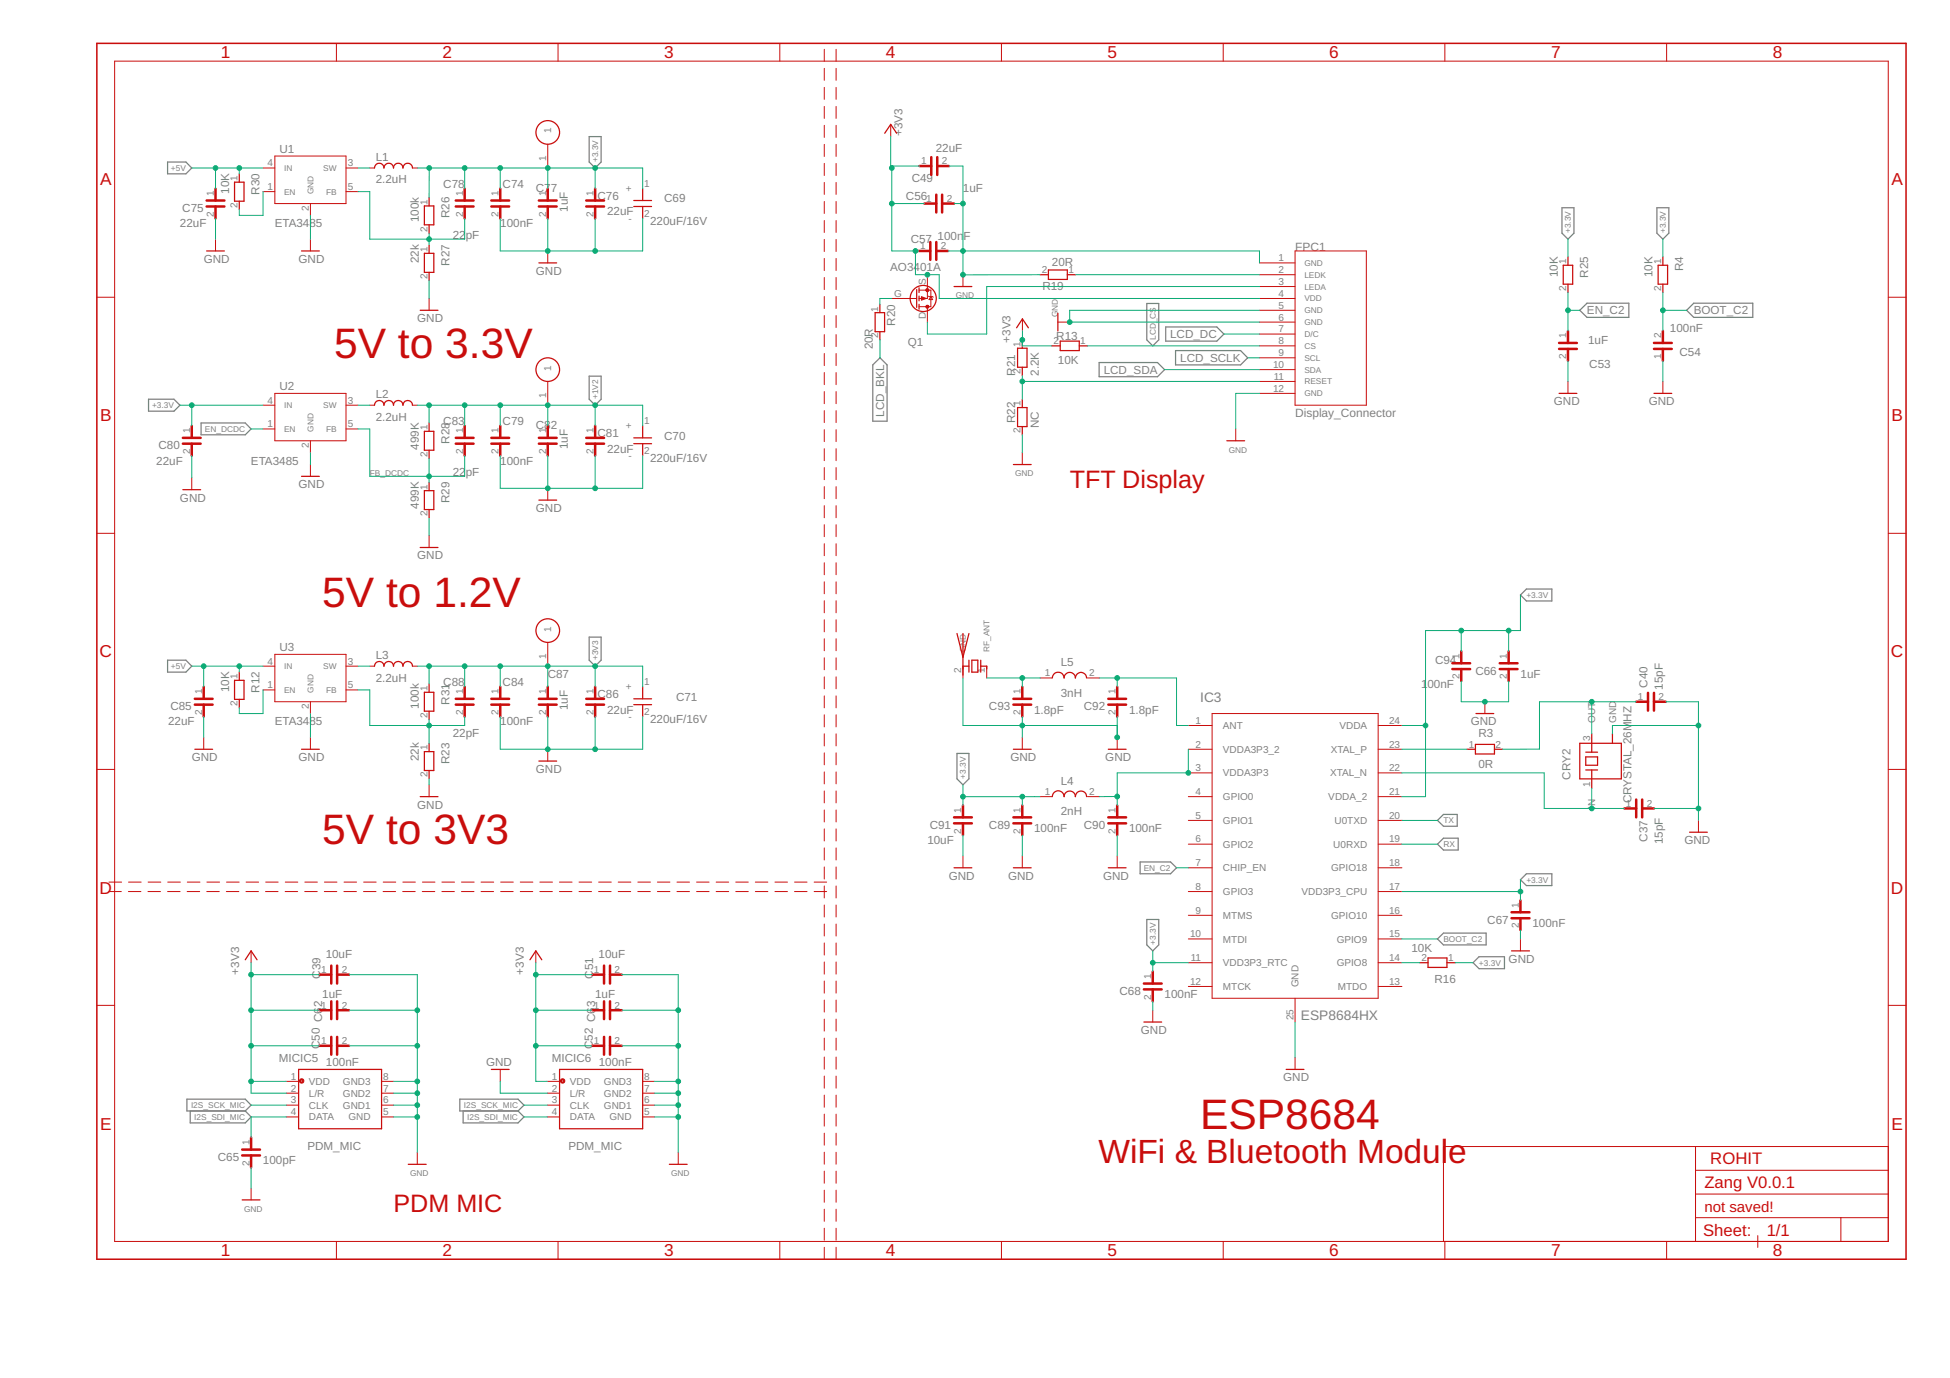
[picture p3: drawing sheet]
<svg xmlns="http://www.w3.org/2000/svg" width="297mm" height="210mm" viewBox="0 0 297 210" stroke-linecap="round" stroke-linejoin="round" font-family="sans-serif">
<g fill="none" stroke="#808080" stroke-width=".19">
<path d="M25.5 24.7h2.8l.9 .9-.9 .9h-2.8zM89.7 20.8h1.9v3.9l-.9 .9-1-.9zM237.9 31.6h1.9v3.9l-1 .9-.9-.9zM252.4 31.6h1.8v3.9l-.9 .9-.9-.9zM89.7 57.3h1.9v3.5l-.9 .9-1-.9zM132.9 55.6l1.1-1.1 1.1 1.1v8.6h-2.2zM167.4 55.2h8.9l1.1 1.1-1.1 1.1h-8.9zM174.7 46.2h1.8v5.6l-.9 .9-.9-.9zM177.6 49.8h7.8l1 1.1-1 1.1h-7.8zM179.1 53.4h9.9l1.1 1.1-1.1 1.1h-9.9zM240.6 47.3l1.1-1.1h6.4v2.1h-6.4zM258 46.2h9v2.1h-9l-1.1-1z"/>
<path d="M22.6 60.8h3.9l.9 .9-.9 .9h-3.9zM30.6 64.4h6.8l.8 .9-.8 .9h-6.8zM89.7 97h1.9v3.6l-.9 .9-1-.9zM232.5 89.7h3.9v1.8h-3.9l-.9-.9zM25.5 100.6h2.8l.9 .9-.9 .9h-2.8zM145.8 114.8h1.8v3.8l-.9 .9-.9-.9zM173.7 131.3h4.6l.9 .9-.9 .9h-4.6zM219 128.6l.9-.9h2.2v1.8h-2.2zM219 125l.9-.9h2.1v1.8h-2.1zM231.6 134l.9-.9h3.9v1.8h-3.9zM174.7 140.1h1.8v3.8l-.9 .9-.9-.9zM219 143l.9-.9h6.5v1.8h-6.5z"/>
<path d="M224.4 146.6l.9-.9h3.9v1.9h-3.9zM28.5 167.4h8.9l.8 .9-.8 .9h-8.9zM29 169.2v1.8h8.4l.8-.9-.8-.9M70 167.4h8.9l.9 .9-.9 .9h-8.9zM70.5 169.2v1.8h8.4l.9-.9-.9-.9"/>
</g>
<g fill="none" stroke="#c90d0c" stroke-width=".15">
<path d="M17.5 9.3h270.1v179.8h-270.1zM51.2 6.6v2.7M85 6.6v2.7M118.8 6.6v2.7M125.6 7.5v1.8M125.6 10.4v1.8M125.6 13.3v1.8M125.6 16.2v1.8M125.6 19.1v1.8M127.4 7.5v1.8M127.4 10.4v1.8M127.4 13.3v1.8"/>
<path d="M127.4 16.2v1.8M127.4 19.1v1.8M135.7 18.9v1.9M152.5 6.6v2.7M186.3 6.6v2.7M220.1 6.6v2.7M253.9 6.6v2.7M32.8 36.4v1.8M40.1 29.2h1.8M40.1 25.6h1.8M41.9 23.8h10.8v7.2h-10.8zM47.3 31v1.8"/>
<path d="M47.3 36.4v1.8M52.7 29.2h1.8M52.7 25.6h1.8M56.3 25.6h.7M62.8 25.6h.8M83.4 22v3.6M83.4 38.2v1.8M125.6 22v1.8M125.6 24.9v1.8M125.6 27.8v1.8M125.6 30.7v1.8M125.6 33.6v1.8"/>
<path d="M125.6 36.5v1.8M125.6 39.4v1.8M127.4 22v1.8M127.4 24.9v1.8M127.4 27.8v1.8M127.4 30.7v1.8M127.4 33.6v1.8M127.4 36.5v1.8M127.4 39.4v1.8M197.3 38.2h10.8v23.5h-10.8zM14.8 45.3h2.7M41.9 59.9h10.8v7.2h-10.8z"/>
<path d="M65.4 45.5v1.8M83.4 58.1v3.6M125.6 42.3v1.8M125.6 45.2v1.8M125.6 48.1v1.8M125.6 51v1.8M125.6 53.8v1.9M125.6 56.7v1.9M125.6 59.6v1.9M127.4 42.3v1.8M127.4 45.2v1.8M127.4 48.1v1.8"/>
<path d="M127.4 51v1.8M127.4 53.8v1.9M127.4 56.7v1.9M127.4 59.6v1.9M135.8 45.5h3.8M140 44.2h1.8v2.5h-1.8M141.3 41.8v3.7h-1.3M141.3 46.7v2.4M141.4 45.1l.8 .2M141.8 45.2l.3 .4h-.6zM146.7 41.8v1.8M155.7 48.6v1.8"/>
<path d="M161.1 49.1h1.8M191.9 49.1h5.4M191.9 45.5h5.4M191.9 40h5.4M191.9 41.8h5.4M191.9 43.6h5.4M191.9 47.3h5.4M191.9 50.9h5.4M191.9 52.7h5.4M191.9 54.5h5.4M191.9 56.3h5.4M191.9 58.1h5.4"/>
<path d="M191.9 59.9h5.4M238.8 58.1v1.8M253.3 58.1v1.8M287.6 45.3h2.7M29.2 72.8v1.8M40.1 61.7h1.8M40.1 65.3h1.8M47.3 67.1v1.8M47.3 70.8v1.8M52.7 61.7h1.8M52.7 65.3h1.8M56.3 61.7h.7"/>
<path d="M62.8 61.7h.8M83.4 74.4v1.8M125.6 62.5v1.9M125.6 65.4v1.9M125.6 68.3v1.9M125.6 71.2v1.9M125.6 74.1v1.9M125.6 77v1.9M125.6 79.9v1.8M127.4 62.5v1.9M127.4 65.4v1.9M127.4 68.3v1.9"/>
<path d="M127.4 71.2v1.9M127.4 74.1v1.9M127.4 77v1.9M127.4 79.9v1.8M155.7 68.9v1.9M188.2 65.3v1.8M14.8 81.2h2.7M41.9 99.7h10.8v7.2h-10.8zM65.4 81.6v1.8M83.4 97.9v3.6M125.6 82.8v1.8M125.6 85.7v1.8"/>
<path d="M125.6 88.6v1.8M125.6 91.5v1.8M125.6 94.4v1.8M125.6 97.3v1.8M127.4 82.8v1.8M127.4 85.7v1.8M127.4 88.6v1.8M127.4 91.5v1.8M127.4 94.4v1.8M127.4 97.3v1.8M287.6 81.2h2.7M14.8 117.2h2.7"/>
<path d="M31 112.3v1.8M40.1 105.1h1.8M40.1 101.5h1.8M47.3 106.9v1.8M47.3 112.3v1.8M52.7 105.1h1.8M52.7 101.5h1.8M56.3 101.5h.7M62.8 101.5h.8M65.4 119.5v1.8M83.4 114.1v1.8M125.6 100.2v1.8"/>
<path d="M125.6 103.1v1.8M125.6 106v1.8M125.6 108.9v1.8M125.6 111.8v1.8M125.6 114.7v1.8M125.6 117.6v1.8M127.4 100.2v1.8M127.4 103.1v1.8M127.4 106v1.8M127.4 108.9v1.8M127.4 111.8v1.8M127.4 114.7v1.8"/>
<path d="M127.4 117.6v1.8M146.7 101.5v1.8M150.3 101.5v1.8M155.7 112.3v1.8M158.4 103.3h1.8M165.7 103.3h1.8M170.2 112.3v1.8M181 110.5h3.6M181 114.1h3.6M181 117.7h3.6M184.6 108.7h25.3v43.4h-25.3zM209.9 110.5h3.7"/>
<path d="M209.9 114.1h3.7M209.9 117.7h3.7M226.2 106.9v1.8M287.6 117.2h2.7M16.6 135.8h1.9M16.6 134.4h1.9M19.6 135.8h1.9M19.6 134.4h1.9M22.5 135.8h1.9M22.6 134.4h1.9M25.5 135.8h1.9M25.5 134.4h2"/>
<path d="M28.5 135.8h1.9M28.5 134.4h2M31.5 135.8h1.9M31.5 134.4h1.9M34.5 135.8h1.9M34.5 134.4h1.9M37.5 135.8h1.9M37.5 134.4h1.9M40.4 135.8h2M40.5 134.4h1.9M43.4 135.8h1.9M43.5 134.4h1.9"/>
<path d="M46.4 135.8h1.9M46.4 134.4h1.9M49.4 135.8h1.9M49.4 134.4h1.9M52.4 135.8h1.9M52.4 134.4h1.9M55.4 135.8h1.9M55.4 134.4h1.9M58.4 135.8h1.9M58.4 134.4h1.9M61.3 135.8h1.9M61.4 134.4h1.9"/>
<path d="M64.3 135.8h1.9M64.3 134.4h2M67.3 135.8h1.9M67.3 134.4h1.9M70.3 135.8h1.9M70.3 134.4h1.9M73.3 135.8h1.9M73.3 134.4h1.9M76.3 135.8h1.9M76.3 134.4h1.9M79.2 135.8h2M79.2 134.4h2"/>
<path d="M82.2 135.8h1.9M82.2 134.4h2M85.2 135.8h1.9M85.2 134.4h1.9M88.2 135.8h1.9M88.2 134.4h1.9M91.2 135.8h1.9M91.2 134.4h1.9M94.2 135.8h1.9M94.2 134.4h1.9M97.2 135.8h1.9M97.2 134.4h1.9"/>
<path d="M100.1 135.8h1.9M100.1 134.4h1.9M103.1 135.8h1.9M103.1 134.4h1.9M106.1 135.8h1.9M106.1 134.4h1.9M109.1 135.8h1.9M109.1 134.4h1.9M112.1 135.8h1.9M112.1 134.4h1.9M115.1 135.8h1.9M115.1 134.4h1.9"/>
<path d="M118 135.8h2M118 134.4h2M121 135.8h1.9M121 134.4h1.9M124 135.8h1.9M124 134.4h1.9M125.6 120.5v1.8M125.6 123.4v1.8M125.6 126.3v1.8M125.6 129.2v1.8M125.6 132.1v1.8M125.6 135v1.8"/>
<path d="M125.6 137.9v1.8M127.4 120.5v1.8M127.4 123.4v1.8M127.4 126.3v1.8M127.4 129.2v1.8M127.4 132.1v1.8M127.4 135v1.8M127.4 137.9v1.8M146.7 130.4v1.8M155.7 130.4v1.8M158.4 121.3h1.8M165.7 121.3h1.8"/>
<path d="M170.2 130.4v1.8M181 135.8h3.6M181 121.3h3.6M181 125h3.6M181 128.6h3.6M181 132.2h3.6M181 139.4h3.6M209.9 135.8h3.7M209.9 121.3h3.7M209.9 125h3.7M209.9 128.6h3.7M209.9 132.2h3.7"/>
<path d="M209.9 139.4h3.7M258.7 125v1.8M14.8 153.1h2.7M38.2 144.8v1.8M81.6 144.8v1.8M125.6 140.8v1.8M125.6 143.6v1.9M125.6 146.5v1.9M125.6 149.4v1.9M125.6 152.3v1.9M125.6 155.2v1.9M125.6 158.1v1.9"/>
<path d="M127.4 140.8v1.8M127.4 143.6v1.9M127.4 146.5v1.9M127.4 149.4v1.9M127.4 152.3v1.9M127.4 155.2v1.9M127.4 158.1v1.9M175.6 153.9v1.8M181 143h3.6M181 146.6h3.6M181 150.3h3.6M197.3 152.1v3.6"/>
<path d="M209.9 143h3.7M209.9 146.6h3.7M209.9 150.3h3.7M231.6 143v1.8M287.6 153.1h2.7M43.6 164.7h1.8M43.6 166.5h1.8M43.6 168.3h1.8M43.6 170.1h1.8M58.1 164.7h1.8M58.1 166.5h1.8M58.1 168.3h1.8"/>
<path d="M58.1 170.1h1.8M63.6 175.6v1.8M76.2 162.9v1.8M83.4 164.7h1.8M83.4 166.5h1.8M83.4 168.3h1.8M83.4 170.1h1.8M97.9 164.7h1.8M97.9 166.5h1.8M97.9 168.3h1.8M97.9 170.1h1.8M103.3 175.6v1.8"/>
<path d="M125.6 161v1.9M125.6 163.9v1.9M125.6 166.8v1.9M125.6 169.7v1.8M125.6 172.6v1.8M125.6 175.5v1.8M125.6 178.4v1.8M127.4 161v1.9M127.4 163.9v1.9M127.4 166.8v1.9M127.4 169.7v1.8M127.4 172.6v1.8"/>
<path d="M127.4 175.5v1.8M127.4 178.4v1.8M197.3 161.1v1.8M258.3 174.6v14.5M258.3 178.3h29.3M287.6 174.6h-67.7v14.5M38.2 181v1.8M51.2 189.1v2.7M85 189.1v2.7M118.8 189.1v2.7M125.6 181.3v1.8M125.6 184.2v1.8"/>
<path d="M125.6 187.1v1.8M125.6 190v1.8M127.4 181.3v1.8M127.4 184.2v1.8M127.4 187.1v1.8M127.4 190v1.8M152.5 189.1v2.7M186.3 189.1v2.7M220.1 189.1v2.7M253.9 189.1v2.7M258.3 185.5h29.3M258.3 181.9h29.3"/>
<path d="M267.8 188.2v1.8M280.4 185.5v3.6"/>
</g>
<g fill="none" stroke="#c90d0c" stroke-width=".19">
<path d="M31.5 38.2h2.7M35.7 27.7h1.5v2.9h-1.5zM36.4 26.5v1.2M36.4 30.6v1.3M45.9 38.2h2.7M57 25.6a.72 .72 0 0 1 .8-.7 .72 .72 0 0 1 .7 .7 .73 .73 0 0 1 .7-.7 .73 .73 0 0 1 .7 .7 .72 .72 0 0 1 .8-.7 .72 .72 0 0 1 .7 .7 .72 .72 0 0 1 .7-.7 .72 .72 0 0 1 .7 .7M64.6 31.4h1.5v2.8h-1.5zM64.6 38.6h1.5v2.9h-1.5zM65.4 30.1v1.3M65.4 34.2v1.3M65.4 37.3v1.3M96.5 30.5h2.8"/>
<path d="M96.5 31.5h2.8M97.9 28.7v1.8M97.9 31.5v1.8M134.8 20.3l.9-1.4 .9 1.4M238.8 39.1v1.3M253.3 39.1v1.3M64 47.3h2.7M65.4 41.5v1.3M82.1 40h2.7M133.3 47.6h1.4v2.9h-1.4zM134 46.4v1.2M134 50.5v1.3"/>
<path d="M139.6 44.1v2.7M140 43.8v.8M140 45.1v.7M140 46.4v.7M145.3 43.6h2.7M154.9 49.9l.8-1.3 1 1.3M155 53h1.4v2.9h-1.4zM155.7 51.8v1.2M155.7 55.9v1.3M158.4 41.8h1.3M159.7 41.1h2.9v1.5h-2.9zM160.2 52.7h1.3"/>
<path d="M161.1 47.7v2.7M161.5 52h2.9v1.4h-2.9zM162.6 41.8h1.3M164.4 52.7h1.3M237.5 59.9h2.7M238.1 40.4h1.5v2.9h-1.5zM238.8 43.3v1.3M251.9 59.9h2.8M252.6 40.4h1.4v2.9h-1.4zM253.3 43.3v1.3M27.9 74.6h2.7M45.9 72.6h2.7"/>
<path d="M57 61.7a.72 .72 0 0 1 .8-.7 .72 .72 0 0 1 .7 .7 .73 .73 0 0 1 .7-.7 .73 .73 0 0 1 .7 .7 .72 .72 0 0 1 .8-.7 .72 .72 0 0 1 .7 .7 .72 .72 0 0 1 .7-.7 .72 .72 0 0 1 .7 .7M64.6 65.7h1.5v2.9h-1.5zM64.6 74.7h1.5v2.9h-1.5zM65.4 64.4v1.3M65.4 68.6v1.2M65.4 73.5v1.2M65.4 77.6v1.3M82.1 76.2h2.7M96.5 66.7h2.8M96.5 67.6h2.8M97.9 64.9v1.8M97.9 67.6v1.8"/>
<path d="M154.4 70.8h2.7M155 62.1h1.4v2.9h-1.4zM155.7 60.8v1.3M155.7 65v1.2M186.9 67.1h2.7M64 83.4h2.7M145.8 96.5l.9 3.6 .9-3.6M146.7 96.5v6.3M29.7 114.1h2.7M35.7 103.6h1.5v2.9h-1.5zM36.4 102.4v1.2M36.4 106.5v1.3"/>
<path d="M45.9 114.1h2.7M57 101.5a.72 .72 0 0 1 .8-.7 .72 .72 0 0 1 .7 .7 .73 .73 0 0 1 .7-.7 .73 .73 0 0 1 .7 .7 .72 .72 0 0 1 .8-.7 .72 .72 0 0 1 .7 .7 .72 .72 0 0 1 .7-.7 .72 .72 0 0 1 .7 .7M64.6 105.5h1.5v2.8h-1.5zM64.6 114.5h1.5v2.9h-1.5zM65.4 104.2v1.3M65.4 108.3v1.3M65.4 113.2v1.3M65.4 117.4v1.2M82.1 115.9h2.7M96.5 106.4h2.8M96.5 107.3h2.8M97.9 104.6v1.8"/>
<path d="M97.9 107.3v1.9M146.7 101.5h.9M147.6 100.6v1.8M148 100.6h.9v1.8h-.9zM149.4 101.5h.9v.4M149.4 100.6v1.8M154.4 114.1h2.7M160.3 103.3a.9 .9 0 0 1 .9-.9 .9 .9 0 0 1 .9 .9 .86 .86 0 0 1 .9-.9 .86 .86 0 0 1 .8 .9 .86 .86 0 0 1 .9-.9 .86 .86 0 0 1 .8 .9M168.8 114.1h2.7M223.5 114.1h1.2M224.7 113.4h2.9v1.5h-2.9zM224.8 108.7h2.7"/>
<path d="M227.6 114.1h1.3M240.6 113.2h6.4v5.4h-6.4zM241.6 117.3h1.8M241.6 114.6h1.8M241.6 115.3h1.8v1.3h-1.8zM242.5 111.8v2.8M242.5 117.3v2.8M245.6 111.8v1.4M64 121.3h2.7M145.3 132.2h2.7M154.4 132.2h2.7M160.3 121.3a.9 .9 0 0 1 .9-.9 .9 .9 0 0 1 .9 .9 .86 .86 0 0 1 .9-.8 .86 .86 0 0 1 .8 .8 .86 .86 0 0 1 .9-.8 .86 .86 0 0 1 .8 .8"/>
<path d="M168.8 132.2h2.7M257.4 126.8h2.7M37.4 146.2l.8-1.4 1 1.4M80.7 146.2l.9-1.4 .9 1.4M174.2 155.7h2.8M216.3 146.6h1.2M217.5 145.9h2.9v1.5h-2.9zM220.4 146.6h1.3M230.3 144.8h2.7M45.5 162.9h12.6v9h-12.6zM62.2 177.4h2.7M74.8 162.9h2.8"/>
<path d="M85.2 162.9h12.7v9h-12.7zM102 177.4h2.7M195.9 162.9h2.7M36.9 182.8h2.7"/>
<circle cx="83.4" cy="20.2" r="1.8"/>
<circle cx="83.4" cy="56.3" r="1.8"/>
<circle cx="140.6" cy="45.5" r="1.99"/>
<circle cx="83.4" cy="96.1" r="1.8"/>
</g>
<g fill="#c90d0c" stroke="#c90d0c" stroke-width=".15">
<path d="M140.4 45.2l.7 .3-.7 .2z"/>
<path d="M141.1 46.6l.1-.1 .3 .1v.3h-.3l-.2-.2 .2-.1 .2 .1-.2 .1-.2-.1z" fill-rule="evenodd"/>
<path d="M141.1 44h.1h.3v.3l-.3 .1-.2-.2 .2-.1h.2v.2h-.2l-.2-.1z" fill-rule="evenodd"/>
<path d="M85.4 164.5a.34 .34 0 0 1 .6-.1 .34 .34 0 0 1-.2 .6 .34 .34 0 0 1-.4-.3h.1a.18 .18 0 0 1 .3-.2 .17 .17 0 0 1 0 .3 .17 .17 0 0 1-.2-.1h-.2z" fill-rule="evenodd"/>
<path d="M45.8 164.4a.34 .34 0 0 1 .5 .1 .34 .34 0 0 1-.3 .5 .34 .34 0 0 1-.4-.3h.2a.16 .16 0 0 1 .2-.2 .16 .16 0 0 1 .1 .2 .16 .16 0 0 1-.2 .1l-.1-.1h-.2z" fill-rule="evenodd"/>
</g>
<g fill="none" stroke="#c90d0c" stroke-width=".38">
<path d="M31.5 30.5h2.7M31.5 31.5h2.7M32.8 28.7v1.8M32.8 31.5v1.8M69.4 30.5h2.7M69.4 31.5h2.7M70.8 28.7v1.8M70.8 31.5v1.8M74.8 30.5h2.8M74.8 31.5h2.8M76.2 28.7v1.8M76.2 31.5v1.8"/>
<path d="M82.1 30.5h2.7M82.1 31.5h2.7M83.4 28.7v1.8M83.4 31.5v1.8M89.3 30.5h2.7M89.3 31.5h2.7M90.7 28.7v1.8M90.7 31.5v1.8M139.9 38.2h1.8M140.1 25.3h1.8M140.8 31h1.8M141.7 36.9v2.7"/>
<path d="M141.9 23.9v2.7M142.6 38.2h1.8M142.6 29.7v2.7M142.6 36.9v2.7M142.8 25.3h1.8M142.8 23.9v2.7M143.5 31h1.8M143.5 29.7v2.7M237.5 53.1h2.7M237.5 52.2h2.7M238.8 50.4v1.8M238.8 53.1v1.8"/>
<path d="M251.9 53.1h2.8M251.9 52.2h2.8M253.3 50.4v1.8M253.3 53.1v1.8M27.9 66.7h2.7M27.9 67.6h2.7M29.2 64.9v1.8M29.2 67.6v1.8M69.4 66.7h2.7M69.4 67.6h2.7M70.8 64.9v1.8M70.8 67.6v1.8"/>
<path d="M74.8 66.7h2.8M74.8 67.6h2.8M76.2 64.9v1.8M76.2 67.6v1.8M82.1 66.7h2.7M82.1 67.6h2.7M83.4 64.9v1.8M83.4 67.6v1.8M89.3 66.7h2.7M89.3 67.6h2.7M90.7 64.9v1.8M90.7 67.6v1.8"/>
<path d="M222.6 99.2v1.8M229.8 99.2v1.8M29.7 106.4h2.7M29.7 107.3h2.7M31 104.6v1.8M31 107.3v1.9M69.4 106.4h2.7M69.4 107.3h2.7M70.8 104.6v1.8M70.8 107.3v1.9M74.8 106.4h2.8M74.8 107.3h2.8"/>
<path d="M76.2 104.6v1.8M76.2 107.3v1.9M82.1 106.4h2.7M82.1 107.3h2.7M83.4 104.6v1.8M83.4 107.3v1.9M89.3 106.4h2.7M89.3 107.3h2.7M90.7 104.6v1.8M90.7 107.3v1.9M154.4 106.4h2.7M154.4 107.3h2.7"/>
<path d="M155.7 104.6v1.8M155.7 107.3v1.9M168.8 106.4h2.7M168.8 107.3h2.7M170.2 104.6v1.8M170.2 107.3v1.9M221.2 101h2.7M221.2 101.9h2.7M222.6 101.9v1.8M228.5 101h2.7M228.5 101.9h2.7M229.8 101.9v1.8"/>
<path d="M249.2 106.9h1.8M251 105.5v2.7M251.9 106.9h1.8M251.9 105.5v2.7M145.3 124.5h2.7M145.3 125.4h2.7M146.7 122.7v1.8M146.7 125.4v1.8M154.4 124.5h2.7M154.4 125.4h2.7M155.7 122.7v1.8M155.7 125.4v1.8"/>
<path d="M168.8 124.5h2.7M168.8 125.4h2.7M170.2 122.7v1.8M170.2 125.4v1.8M230.3 139h2.7M230.3 139.9h2.7M231.6 137.2v1.8M231.6 139.9v1.8M247.4 123.1h1.8M249.2 121.8v2.7M250.1 123.1h1.8M250.1 121.8v2.7"/>
<path d="M48.6 148.5h1.9M48.6 159.3h1.9M48.6 153.9h1.9M50.5 147.1v2.7M50.5 152.5v2.7M50.5 157.9v2.8M51.4 148.5h1.8M51.4 159.3h1.8M51.4 153.9h1.8M51.4 147.1v2.7M51.4 152.5v2.7M51.4 157.9v2.8"/>
<path d="M90.2 148.5h1.8M90.2 159.3h1.8M90.2 153.9h1.8M92 147.1v2.7M92 152.5v2.7M92 157.9v2.8M92.9 148.5h1.8M92.9 147.1v2.7M92.9 152.5v2.7M92.9 157.9v2.8M92.9 159.3h1.8M92.9 153.9h1.8"/>
<path d="M174.2 149.8h2.8M174.2 150.7h2.8M175.6 148v1.8M175.6 150.7v1.8M36.9 175.1h2.7M36.9 176h2.7M38.2 173.3v1.8M38.2 176v1.8"/>
</g>
<path d="M14.8 6.6h275.5v185.2h-275.5z" fill="none" stroke="#c90d0c" stroke-width=".23"/>
<g fill="none" stroke="#0dab76" stroke-width=".15">
<path d="M29.2 25.6h10.9M32.8 25.6v3.1M32.8 33.3v3.1M36.4 25.6v.9M40.1 29.2v3.6h-3.7v-.9M47.3 32.8v3.6M54.5 25.6h1.8M54.5 29.2h1.8v7.2h14.5v-3.1M63.6 25.6h34.3v3.1M65.4 36.4v.9M65.4 35.5v.9M65.4 25.6v4.5"/>
<path d="M70.8 25.6v3.1M76.2 33.3v4.9h21.7v-4.9M76.2 25.6v3.1M83.4 25.6v3.1M83.4 33.3v4.9M90.7 25.6v3.1M90.7 33.3v4.9M135.7 20.8v4.8h.1M135.8 31h5M139.4 38.2v3.6h3.7v3.7h48.8M140.1 25.3h-4.3v12.9h4.1M144.4 38.2h47.5v1.8"/>
<path d="M144.6 25.3h2.1v16.6l11.7-.1M145.3 31h1.4M238.8 36.4v2.7M253.3 36.4v2.7M65.4 42.8v2.7M134 51.8v2.7M135.8 45.5h-1.8v.9M155.7 57.2v3.6M155.7 50.4v2.3h4.5M163.9 41.8h28M165.7 52.7h26.2M177.4 56.3h14.5"/>
<path d="M186.4 50.9h5.5M190.1 54.5h1.8M191.9 47.3h-29v1.8h29M191.9 59.9h-3.7v5.4M191.9 43.6h-41.6v7.3h-9v-1.8M191.9 58.1h-36.2M238.8 47.3h1.8M238.8 44.6v5.8M238.8 54.9v3.2M253.3 47.3h3.6M253.3 44.6v5.8M253.3 54.9v3.2"/>
<path d="M27.4 61.7h12.7M29.2 61.7v3.2M29.2 69.4v3.4M38.2 65.3h1.9M47.3 68.9v1.9M54.5 65.3h1.8v7.3h14.5v-3.2M54.5 61.7h1.8M63.6 61.7h34.3v3.2M65.4 61.7v2.7M65.4 69.8v3.7M65.4 78.9v2.7M70.8 61.7v3.2"/>
<path d="M76.2 69.4v5h21.7v-5M76.2 61.7v3.2M83.4 61.7v3.2M83.4 69.4v5M90.7 61.7v3.2M90.7 69.4v5M155.7 66.2v2.7M222.6 96.1v3.1M229.8 96.1v3.1M231.6 90.6v5.5h-14.5v25.2h-3.5M29.2 101.5h10.9M31 101.5v3.1"/>
<path d="M31 109.2v3.1M36.4 101.5v.9M40.1 105.1v3.6h-3.7v-.9M47.3 108.7v3.6M54.5 105.1h1.8v5.4h14.5v-1.3M54.5 101.5h1.8M63.6 101.5h34.3v3.1M65.4 101.5v2.7M65.4 109.6v3.6M65.4 118.6v.9M70.8 101.5v3.1M76.2 101.5v3.1"/>
<path d="M76.2 109.2v4.9h21.7v-4.9M83.4 101.5v3.1M83.4 109.2v4.9M90.7 101.5v3.1M90.7 109.2v4.9M146.7 103.3v7.2h23.5M146.7 119.5v3.2M150.3 103.3h8.1M155.7 103.3v1.3M155.7 109.2v3.1M167.5 103.3h11.7v7.2h1.8M170.2 103.3v1.3"/>
<path d="M170.2 109.2v3.1M181 114.1v3.6h-10.8v5M213.6 114.1h9.9M213.6 110.5h3.5M213.6 117.7h21.6v5.4h12.2M222.6 103.7v3.2h7.2v-3.2M242.5 106.9v4.9M249.2 106.9h-14.7v7.2h-5.6M253.7 106.9h5v18.1M258.7 110.5h-13.1v1.3M146.7 127.2v3.2M146.7 121.3h11.7"/>
<path d="M155.7 121.3v1.4M155.7 127.2v3.2M170.2 127.2v3.2M170.2 121.3h-2.7M179.2 132.2h1.8M213.6 135.8h18M213.6 128.6h5.4M213.6 125h5.4M231.6 134v3.2M242.5 120.1v3M251.9 123.1h6.8M38.2 146.6v19.9h5.4"/>
<path d="M38.2 159.3h10.4M38.2 153.9h10.4M38.2 148.5h10.4M53.2 159.3h10.4M53.2 153.9h10.4M53.2 148.5h10.4v27.1M81.6 146.6v18.1h1.8M81.6 159.3h8.6M81.6 153.9h8.6M81.6 148.5h8.6M94.7 148.5h8.6v27.1M94.7 159.3h8.6"/>
<path d="M94.7 153.9h8.6M175.6 144.8v3.2M175.6 152.5v1.4M175.6 146.6h5.4M197.3 155.7v5.4M213.6 146.6h2.7M213.6 143h5.4M221.7 146.6h2.7M231.6 141.7v1.3M38.2 177.8v3.2M38.2 168.3h5.4M38.2 164.7h5.4"/>
<path d="M43.6 170.1h-5.4v3.2M59.9 170.1h3.7M59.9 168.3h3.7M59.9 166.5h3.7M59.9 164.7h3.7M76.2 164.7v1.8h7.2M79.8 170.1h3.6M79.8 168.3h3.6M99.7 170.1h3.6M99.7 168.3h3.6M99.7 166.5h3.6M99.7 164.7h3.6"/>
</g>
<g fill="#0dab76" stroke="#0dab76" stroke-width=".15">
<circle cx="146.7" cy="38.2" r=".36"/>
<circle cx="146.7" cy="41.8" r=".36"/>
<circle cx="146.7" cy="31" r=".36"/>
<circle cx="162.9" cy="49.1" r=".36"/>
<circle cx="83.4" cy="74.4" r=".36"/>
<circle cx="90.7" cy="74.4" r=".36"/>
<circle cx="83.4" cy="114.1" r=".36"/>
<circle cx="90.7" cy="114.1" r=".36"/>
<circle cx="83.4" cy="38.2" r=".36"/>
<circle cx="90.7" cy="38.2" r=".36"/>
<circle cx="170.2" cy="112.3" r=".36"/>
<circle cx="155.7" cy="110.5" r=".36"/>
<circle cx="258.7" cy="110.5" r=".36"/>
<circle cx="258.7" cy="123.1" r=".36"/>
<circle cx="226.2" cy="106.9" r=".36"/>
<circle cx="103.3" cy="170.1" r=".36"/>
<circle cx="103.3" cy="168.3" r=".36"/>
<circle cx="103.3" cy="166.5" r=".36"/>
<circle cx="103.3" cy="164.7" r=".36"/>
<circle cx="103.3" cy="159.3" r=".36"/>
<circle cx="103.3" cy="153.9" r=".36"/>
<circle cx="63.6" cy="170.1" r=".36"/>
<circle cx="63.6" cy="168.3" r=".36"/>
<circle cx="63.6" cy="166.5" r=".36"/>
<circle cx="63.6" cy="164.7" r=".36"/>
<circle cx="63.6" cy="159.3" r=".36"/>
<circle cx="63.6" cy="153.9" r=".36"/>
<circle cx="139.4" cy="38.2" r=".36"/>
<circle cx="135.8" cy="31" r=".36"/>
<circle cx="135.8" cy="25.6" r=".36"/>
<circle cx="141.3" cy="41.8" r=".36"/>
<circle cx="83.4" cy="101.5" r=".36"/>
<circle cx="76.2" cy="101.5" r=".36"/>
<circle cx="65.4" cy="101.5" r=".36"/>
<circle cx="70.8" cy="101.5" r=".36"/>
<circle cx="90.7" cy="101.5" r=".36"/>
<circle cx="155.7" cy="51.8" r=".36"/>
<circle cx="81.6" cy="153.9" r=".36"/>
<circle cx="81.6" cy="148.5" r=".36"/>
<circle cx="81.6" cy="159.3" r=".36"/>
<circle cx="38.2" cy="164.7" r=".36"/>
<circle cx="38.2" cy="159.3" r=".36"/>
<circle cx="38.2" cy="153.9" r=".36"/>
<circle cx="38.2" cy="148.5" r=".36"/>
<circle cx="155.7" cy="103.3" r=".36"/>
<circle cx="83.4" cy="61.7" r=".36"/>
<circle cx="90.7" cy="61.7" r=".36"/>
<circle cx="76.2" cy="61.7" r=".36"/>
<circle cx="65.4" cy="61.7" r=".36"/>
<circle cx="70.8" cy="61.7" r=".36"/>
<circle cx="155.7" cy="58.1" r=".36"/>
<circle cx="32.8" cy="25.6" r=".36"/>
<circle cx="36.4" cy="25.6" r=".36"/>
<circle cx="31" cy="101.5" r=".36"/>
<circle cx="36.4" cy="101.5" r=".36"/>
<circle cx="83.4" cy="25.6" r=".36"/>
<circle cx="76.2" cy="25.6" r=".36"/>
<circle cx="65.4" cy="25.6" r=".36"/>
<circle cx="70.8" cy="25.6" r=".36"/>
<circle cx="90.7" cy="25.6" r=".36"/>
<circle cx="29.2" cy="61.7" r=".36"/>
<circle cx="146.7" cy="121.3" r=".36"/>
<circle cx="155.7" cy="121.3" r=".36"/>
<circle cx="175.6" cy="146.6" r=".36"/>
<circle cx="231.6" cy="135.8" r=".36"/>
<circle cx="222.6" cy="96.1" r=".36"/>
<circle cx="229.8" cy="96.1" r=".36"/>
<circle cx="217.1" cy="110.5" r=".36"/>
<circle cx="65.4" cy="36.4" r=".36"/>
<circle cx="65.4" cy="72.6" r=".36"/>
<circle cx="65.4" cy="110.5" r=".36"/>
<circle cx="170.2" cy="103.3" r=".36"/>
<circle cx="181" cy="117.7" r=".36"/>
<circle cx="170.2" cy="121.3" r=".36"/>
<circle cx="242.5" cy="123.1" r=".36"/>
<circle cx="242.5" cy="106.9" r=".36"/>
<circle cx="253.3" cy="47.3" r=".36"/>
<circle cx="238.8" cy="47.3" r=".36"/>
</g>
<g font-size="6.5" fill="#c90d0c">
<text x="50.9" y="54.5">5V to 3.3V</text>
<text x="49.1" y="92.4">5V to 1.2V</text>
<text x="49.1" y="128.6">5V to 3V3</text>
<text x="182.8" y="171.9">ESP8684</text>
</g>
<g font-size="5.1" fill="#c90d0c">
<text x="167.3" y="177.1">WiFi &amp; Bluetooth Modul</text>
<text x="220.6" y="177.1">e</text>
</g>
<g font-size="3.8" fill="#c90d0c">
<text x="162.9" y="74.4">TFT Display</text>
<text x="59.9" y="184.6">PDM MIC</text>
</g>
<g font-size="2.6" fill="#c90d0c">
<text x="33.6" y="8.9">1</text>
<text x="67.4" y="8.9">2</text>
<text x="101.2" y="8.9">3</text>
<text x="134.9" y="8.9">4</text>
<text x="168.7" y="8.9">5</text>
<text x="202.5" y="8.9">6</text>
<text x="236.3" y="8.9">7</text>
<text x="270" y="8.9">8</text>
<text x="15.2" y="28.2">A</text>
<text x="288.1" y="28.2">A</text>
<text x="15.2" y="64.2">B</text>
<text x="288.1" y="64.2">B</text>
<text x="15.2" y="100.1">C</text>
<text x="288" y="100.1">C</text>
<text x="15.2" y="136.1">D</text>
<text x="288" y="136.1">D</text>
<text x="15.2" y="172.1">E</text>
<text x="288.1" y="172.1">E</text>
<text x="33.6" y="191.4">1</text>
<text x="67.4" y="191.4">2</text>
<text x="101.2" y="191.4">3</text>
<text x="134.9" y="191.4">4</text>
<text x="168.7" y="191.4">5</text>
<text x="202.5" y="191.4">6</text>
<text x="236.3" y="191.4">7</text>
<text x="270" y="191.4">8</text>
</g>
<g font-size="2.5" fill="#c90d0c">
<text x="260.5" y="177.4">ROHIT</text>
<text x="259.6" y="181">Zang V0.0.1</text>
<text x="259.4" y="188.3">Sheet:</text>
<text x="269.1" y="188.2">1/1</text>
</g>
<text font-size="2.3" fill="#c90d0c" x="259.6" y="184.6">not saved!</text>
<g font-size="2.1" fill="#808080">
<text x="182.8" y="106.9">IC3</text>
<text x="198.2" y="155.4">ESP8684HX</text>
</g>
<g font-size="1.8" fill="#808080">
<text x="42.6" y="23.2">U1</text>
<text x="137.5" y="20.8" transform="rotate(-90 137.5 20.8)">+3V3</text>
<text x="142.6" y="23.1">22uF</text>
<text x="34.9" y="29.5" transform="rotate(-90 34.9 29.5)">10K</text>
<text x="39.5" y="29.7" transform="rotate(-90 39.5 29.7)">R30</text>
<text x="57.2" y="27.9">2.2uH</text>
<text x="57.2" y="24.5">L1</text>
<text x="67.5" y="28.7">C78</text>
<text x="76.6" y="28.7">C74</text>
<text x="81.6" y="29.2">C77</text>
<text x="138.9" y="27.7">C49</text>
<text x="146.7" y="29.2">1uF</text>
<text x="27.4" y="34.6">22uF</text>
<text x="27.8" y="32.3">C75</text>
<text x="41.8" y="34.6">ETA3485</text>
<text x="63.8" y="33.9" transform="rotate(-90 63.8 33.9)">100k</text>
<text x="68.5" y="33.3" transform="rotate(-90 68.5 33.3)">R26</text>
<text x="76.2" y="34.6">100nF</text>
<text x="86.5" y="32.3" transform="rotate(-90 86.5 32.3)">1uF</text>
<text x="91" y="30.5">C76</text>
<text x="92.5" y="32.8">22uF</text>
<text x="99" y="34.2">220uF/16V</text>
<text x="101.2" y="30.8">C69</text>
<text x="138" y="30.5">C56</text>
<text x="31" y="40">GND</text>
<text x="45.5" y="40">GND</text>
<text x="63.8" y="40.1" transform="rotate(-90 63.8 40.1)">22k</text>
<text x="68.5" y="40.5" transform="rotate(-90 68.5 40.5)">R27</text>
<text x="69" y="36.4">22</text>
<text x="71" y="36.4">pF</text>
<text x="81.6" y="41.8">GND</text>
<text x="135.6" y="41.3">AO3401A</text>
<text x="138.7" y="37.1">C57</text>
<text x="142.8" y="36.6">100n</text>
<text x="146.8" y="36.6">F</text>
<text x="160.2" y="40.6">20R</text>
<text x="197.3" y="38.2">FPC1</text>
<text x="256.4" y="41.3" transform="rotate(-90 256.4 41.3)">R4</text>
<text x="158.8" y="44.2">R19</text>
<text x="237.3" y="42.2" transform="rotate(-90 237.3 42.2)">10K</text>
<text x="241.7" y="47.9">EN_C2</text>
<text x="241.9" y="42.3" transform="rotate(-90 241.9 42.3)">R25</text>
<text x="251.7" y="42.2" transform="rotate(-90 251.7 42.2)">10K</text>
<text x="258" y="47.9">BOOT_C2</text>
<text x="63.6" y="49.1">GND</text>
<text x="133" y="53.2" transform="rotate(-90 133 53.2)">20R</text>
<text x="136.4" y="49.6" transform="rotate(-90 136.4 49.6)">R20</text>
<text x="138.3" y="52.7">Q1</text>
<text x="153.9" y="52.2" transform="rotate(-90 153.9 52.2)">+3V3</text>
<text x="160.9" y="51.7">R13</text>
<text x="178.2" y="51.5">LCD_DC</text>
<text x="241.9" y="52.4">1uF</text>
<text x="254.4" y="50.6">100nF</text>
<text x="42.6" y="59.4">U2</text>
<text x="154.7" y="57.2" transform="rotate(-90 154.7 57.2)">R21</text>
<text x="158.3" y="57.3" transform="rotate(-90 158.3 57.3)">2.2K</text>
<text x="161.1" y="55.4">10K</text>
<text x="168.1" y="56.9">LCD_SDA</text>
<text x="179.8" y="55.1">LCD_SCLK</text>
<text x="242.1" y="56">C53</text>
<text x="255.8" y="54.2">C54</text>
<text x="57.2" y="64.1">2.2uH</text>
<text x="57.2" y="60.7">L2</text>
<text x="67.5" y="64.8">C83</text>
<text x="76.6" y="64.8">C79</text>
<text x="81.6" y="65.3">C82</text>
<text x="134.7" y="63.5" transform="rotate(-90 134.7 63.5)">LCD_BKL</text>
<text x="154.7" y="64.4" transform="rotate(-90 154.7 64.4)">R22</text>
<text x="158.3" y="65.2" transform="rotate(-90 158.3 65.2)">NC</text>
<text x="197.3" y="63.5">Display_Connector</text>
<text x="236.7" y="61.7">GND</text>
<text x="251.2" y="61.7">GND</text>
<text x="23.8" y="70.8">22uF</text>
<text x="24.2" y="68.4">C80</text>
<text x="38.2" y="70.8">ETA3485</text>
<text x="63.8" y="68.5" transform="rotate(-90 63.8 68.5)">499K</text>
<text x="68.5" y="67.6" transform="rotate(-90 68.5 67.6)">R28</text>
<text x="76.2" y="70.8">100nF</text>
<text x="86.5" y="68.4" transform="rotate(-90 86.5 68.4)">1uF</text>
<text x="91" y="66.6">C81</text>
<text x="92.5" y="68.9">22uF</text>
<text x="99" y="70.4">220uF/16V</text>
<text x="101.2" y="67">C70</text>
<text x="27.4" y="76.4">GND</text>
<text x="45.5" y="74.4">GND</text>
<text x="63.8" y="77.5" transform="rotate(-90 63.8 77.5)">499K</text>
<text x="68.5" y="76.6" transform="rotate(-90 68.5 76.6)">R29</text>
<text x="69" y="72.6">22pF</text>
<text x="81.6" y="78">GND</text>
<text x="63.6" y="85.2">GND</text>
<text x="42.6" y="99.1">U3</text>
<text x="57.2" y="100.4">L3</text>
<text x="161.6" y="101.5">L5</text>
<text x="218.6" y="101.2">C94</text>
<text x="34.9" y="105.4" transform="rotate(-90 34.9 105.4)">10K</text>
<text x="39.5" y="105.5" transform="rotate(-90 39.5 105.5)">R12</text>
<text x="57.2" y="103.8">2.2uH</text>
<text x="63.8" y="107.9" transform="rotate(-90 63.8 107.9)">100k</text>
<text x="67.5" y="104.6">C88</text>
<text x="68.5" y="107.4" transform="rotate(-90 68.5 107.4)">R31</text>
<text x="76.6" y="104.6">C84</text>
<text x="83.4" y="103.3">C87</text>
<text x="91" y="106.4">C86</text>
<text x="103" y="106.7">C71</text>
<text x="161.6" y="106.1">3nH</text>
<text x="216.5" y="104.8">1</text>
<text x="217.4" y="104.8">00nF</text>
<text x="224.7" y="102.7">C66</text>
<text x="231.6" y="103.3">1uF</text>
<text x="251" y="104.7" transform="rotate(-90 251 104.7)">C40</text>
<text x="253.3" y="105.1" transform="rotate(-90 253.3 105.1)">15pF</text>
<text x="25.6" y="110.5">22uF</text>
<text x="26" y="108.2">C85</text>
<text x="41.8" y="110.5">ETA3485</text>
<text x="69" y="112.3">22pF</text>
<text x="76.2" y="110.5">100nF</text>
<text x="86.5" y="108.2" transform="rotate(-90 86.5 108.2)">1uF</text>
<text x="92.5" y="108.7">22uF</text>
<text x="99" y="110.1">220uF/16V</text>
<text x="150.6" y="108.2">C93</text>
<text x="157.5" y="108.7">1.8pF</text>
<text x="165.1" y="108.2">C92</text>
<text x="172" y="108.7">1.8pF</text>
<text x="224" y="110.5">GND</text>
<text x="225.2" y="112.3">R3</text>
<text x="29.2" y="115.9">GND</text>
<text x="45.5" y="115.9">GND</text>
<text x="63.8" y="116" transform="rotate(-90 63.8 116)">22k</text>
<text x="68.5" y="116.4" transform="rotate(-90 68.5 116.4)">R23</text>
<text x="81.6" y="117.7">GND</text>
<text x="153.9" y="115.9">GND</text>
<text x="161.6" y="119.5">L4</text>
<text x="168.4" y="115.9">GND</text>
<text x="225.2" y="117">0R</text>
<text x="239.2" y="118.8" transform="rotate(-90 239.2 118.8)">CRY2</text>
<text x="63.6" y="123.2">GND</text>
<text x="161.6" y="124.2">2nH</text>
<text x="248.5" y="122.4" transform="rotate(-90 248.5 122.4)">CRYSTAL_26MHZ</text>
<text x="141.3" y="128.6">10uF</text>
<text x="141.6" y="126.2">C91</text>
<text x="150.6" y="126.2">C89</text>
<text x="157.5" y="126.8">100nF</text>
<text x="165.1" y="126.2">C90</text>
<text x="172" y="126.8">100nF</text>
<text x="251" y="128.2" transform="rotate(-90 251 128.2)">C37</text>
<text x="253.3" y="128.6" transform="rotate(-90 253.3 128.6)">15pF</text>
<text x="256.6" y="128.6">GND</text>
<text x="144.5" y="134">GND</text>
<text x="153.6" y="134">GND</text>
<text x="168" y="134">GND</text>
<text x="226.5" y="140.7">C67</text>
<text x="233.4" y="141.2">100nF</text>
<text x="36.4" y="148.5" transform="rotate(-90 36.4 148.5)">+3V3</text>
<text x="48.8" y="149.1" transform="rotate(-90 48.8 149.1)">C39</text>
<text x="49.6" y="145.9">10uF</text>
<text x="79.8" y="148.5" transform="rotate(-90 79.8 148.5)">+3V3</text>
<text x="90.4" y="149.1" transform="rotate(-90 90.4 149.1)">C51</text>
<text x="91.2" y="145.9">10uF</text>
<text x="215" y="145.1">10K</text>
<text x="218.5" y="149.7">R16</text>
<text x="229.8" y="146.6">GND</text>
<text x="49.1" y="152.1">1uF</text>
<text x="90.7" y="152.1">1uF</text>
<text x="170.5" y="151.5">C68</text>
<text x="177.4" y="152.1">100nF</text>
<text x="42.5" y="161.7">MICIC5</text>
<text x="48.7" y="159.9" transform="rotate(-90 48.7 159.9)">C50 C62</text>
<text x="84" y="161.7">MICIC6</text>
<text x="90.3" y="159.9" transform="rotate(-90 90.3 159.9)">C52 C63</text>
<text x="173.8" y="157.5">GND</text>
<text x="49.6" y="162.4">100nF</text>
<text x="74.1" y="162.4">GND</text>
<text x="91.2" y="162.4">100nF</text>
<text x="195.5" y="164.7">GND</text>
<text x="33.2" y="176.8">C65</text>
<text x="40.1" y="177.4">100pF</text>
<text x="46.8" y="175.1">PDM_MIC</text>
<text x="86.6" y="175.1">PDM_MIC</text>
</g>
<g font-size="1.5" fill="#808080">
<text x="84" y="20.3" transform="rotate(-90 84 20.3)">1</text>
<text x="32.6" y="29.8" transform="rotate(-90 32.6 29.8)">1</text>
<text x="36.2" y="27.6" transform="rotate(-90 36.2 27.6)">1</text>
<text x="40.8" y="28.9">1</text>
<text x="40.8" y="25.3">4</text>
<text x="53" y="25.3">3</text>
<text x="53" y="28.9">5</text>
<text x="70.5" y="29.8" transform="rotate(-90 70.5 29.8)">1</text>
<text x="76" y="29.8" transform="rotate(-90 76 29.8)">1</text>
<text x="83.2" y="29.8" transform="rotate(-90 83.2 29.8)">1</text>
<text x="83.2" y="24.5" transform="rotate(-90 83.2 24.5)">1</text>
<text x="90.4" y="29.8" transform="rotate(-90 90.4 29.8)">1</text>
<text x="95.3" y="29.3">+</text>
<text x="98.1" y="28.5">1</text>
<text x="140.3" y="25">1</text>
<text x="143.5" y="25">2</text>
<text x="32.6" y="33" transform="rotate(-90 32.6 33)">2</text>
<text x="36.2" y="31.7" transform="rotate(-90 36.2 31.7)">2</text>
<text x="47" y="32.1" transform="rotate(-90 47 32.1)">2</text>
<text x="65.1" y="35.3" transform="rotate(-90 65.1 35.3)">2</text>
<text x="65.1" y="31.2" transform="rotate(-90 65.1 31.2)">1</text>
<text x="70.5" y="33" transform="rotate(-90 70.5 33)">2</text>
<text x="76" y="33" transform="rotate(-90 76 33)">2</text>
<text x="83.2" y="33" transform="rotate(-90 83.2 33)">2</text>
<text x="90.4" y="33" transform="rotate(-90 90.4 33)">2</text>
<text x="95.7" y="33.8">-</text>
<text x="98.1" y="33">2</text>
<text x="141.1" y="30.8">1</text>
<text x="144.2" y="30.8">2</text>
<text x="65.1" y="38.4" transform="rotate(-90 65.1 38.4)">1</text>
<text x="140.2" y="38">1</text>
<text x="143.3" y="38">2</text>
<text x="158.7" y="41.6">2</text>
<text x="162.7" y="41.6">1</text>
<text x="194.8" y="39.8">1</text>
<text x="194.8" y="41.6">2</text>
<text x="238.6" y="40.2" transform="rotate(-90 238.6 40.2)">1</text>
<text x="253" y="40.2" transform="rotate(-90 253 40.2)">1</text>
<text x="65.1" y="42.5" transform="rotate(-90 65.1 42.5)">2</text>
<text x="133.8" y="47.5" transform="rotate(-90 133.8 47.5)">1</text>
<text x="136.2" y="45.2">G</text>
<text x="141" y="43.4" transform="rotate(-90 141 43.4)">S</text>
<text x="194.8" y="43.4">3</text>
<text x="194.8" y="45.2">4</text>
<text x="194.8" y="47">5</text>
<text x="238.6" y="44.3" transform="rotate(-90 238.6 44.3)">2</text>
<text x="253" y="44.3" transform="rotate(-90 253 44.3)">2</text>
<text x="133.8" y="51.5" transform="rotate(-90 133.8 51.5)">2</text>
<text x="141" y="48.6" transform="rotate(-90 141 48.6)">D</text>
<text x="155.5" y="52.9" transform="rotate(-90 155.5 52.9)">1</text>
<text x="160.5" y="52.4">2</text>
<text x="164.6" y="52.4">1</text>
<text x="194.8" y="48.8">6</text>
<text x="194.8" y="50.6">7</text>
<text x="194.8" y="52.4">8</text>
<text x="238.6" y="51.5" transform="rotate(-90 238.6 51.5)">1</text>
<text x="253" y="51.5" transform="rotate(-90 253 51.5)">2</text>
<text x="84" y="56.4" transform="rotate(-90 84 56.4)">1</text>
<text x="155.5" y="57" transform="rotate(-90 155.5 57)">2</text>
<text x="193.9" y="56">10</text>
<text x="193.9" y="59.7">12</text>
<text x="194" y="57.9">11</text>
<text x="194.8" y="54.2">9</text>
<text x="238.6" y="54.7" transform="rotate(-90 238.6 54.7)">2</text>
<text x="253" y="54.7" transform="rotate(-90 253 54.7)">1</text>
<text x="29" y="66" transform="rotate(-90 29 66)">1</text>
<text x="40.8" y="65.1">1</text>
<text x="40.8" y="61.5">4</text>
<text x="53" y="61.5">3</text>
<text x="53" y="65.1">5</text>
<text x="65.1" y="65.5" transform="rotate(-90 65.1 65.5)">1</text>
<text x="70.5" y="66" transform="rotate(-90 70.5 66)">1</text>
<text x="76" y="66" transform="rotate(-90 76 66)">1</text>
<text x="83.2" y="66" transform="rotate(-90 83.2 66)">1</text>
<text x="83.2" y="60.6" transform="rotate(-90 83.2 60.6)">1</text>
<text x="90.4" y="66" transform="rotate(-90 90.4 66)">1</text>
<text x="95.3" y="65.4">+</text>
<text x="98.1" y="64.6">1</text>
<text x="155.5" y="66" transform="rotate(-90 155.5 66)">2</text>
<text x="155.5" y="61.9" transform="rotate(-90 155.5 61.9)">1</text>
<text x="29" y="69.1" transform="rotate(-90 29 69.1)">2</text>
<text x="47" y="68.2" transform="rotate(-90 47 68.2)">2</text>
<text x="65.1" y="69.6" transform="rotate(-90 65.1 69.6)">2</text>
<text x="70.5" y="69.1" transform="rotate(-90 70.5 69.1)">2</text>
<text x="76" y="69.1" transform="rotate(-90 76 69.1)">2</text>
<text x="83.2" y="69.1" transform="rotate(-90 83.2 69.1)">2</text>
<text x="90.4" y="69.1" transform="rotate(-90 90.4 69.1)">2</text>
<text x="95.7" y="69.9">-</text>
<text x="98.1" y="69.1">2</text>
<text x="65.1" y="74.6" transform="rotate(-90 65.1 74.6)">1</text>
<text x="65.1" y="78.6" transform="rotate(-90 65.1 78.6)">2</text>
<text x="40.8" y="101.2">4</text>
<text x="53" y="101.2">3</text>
<text x="83.2" y="100.4" transform="rotate(-90 83.2 100.4)">1</text>
<text x="84" y="96.2" transform="rotate(-90 84 96.2)">1</text>
<text x="222.3" y="100.3" transform="rotate(-90 222.3 100.3)">1</text>
<text x="229.6" y="100.3" transform="rotate(-90 229.6 100.3)">1</text>
<text x="30.8" y="105.7" transform="rotate(-90 30.8 105.7)">1</text>
<text x="36.2" y="107.5" transform="rotate(-90 36.2 107.5)">2</text>
<text x="36.2" y="103.5" transform="rotate(-90 36.2 103.5)">1</text>
<text x="40.8" y="104.8">1</text>
<text x="47" y="108" transform="rotate(-90 47 108)">2</text>
<text x="53" y="104.8">5</text>
<text x="65.1" y="105.3" transform="rotate(-90 65.1 105.3)">1</text>
<text x="70.5" y="105.7" transform="rotate(-90 70.5 105.7)">1</text>
<text x="76" y="105.7" transform="rotate(-90 76 105.7)">1</text>
<text x="83.2" y="105.7" transform="rotate(-90 83.2 105.7)">1</text>
<text x="90.4" y="105.7" transform="rotate(-90 90.4 105.7)">1</text>
<text x="95.3" y="105.2">+</text>
<text x="98.1" y="104.4">1</text>
<text x="146.4" y="102.6" transform="rotate(-90 146.4 102.6)">2</text>
<text x="150" y="102.6" transform="rotate(-90 150 102.6)">1</text>
<text x="155.5" y="105.7" transform="rotate(-90 155.5 105.7)">1</text>
<text x="159.1" y="103">1</text>
<text x="165.9" y="103">2</text>
<text x="169.9" y="105.7" transform="rotate(-90 169.9 105.7)">1</text>
<text x="222.3" y="103.5" transform="rotate(-90 222.3 103.5)">2</text>
<text x="229.6" y="103.5" transform="rotate(-90 229.6 103.5)">2</text>
<text x="249.5" y="106.6">1</text>
<text x="252.7" y="106.6">2</text>
<text x="30.8" y="108.9" transform="rotate(-90 30.8 108.9)">2</text>
<text x="65.1" y="109.4" transform="rotate(-90 65.1 109.4)">2</text>
<text x="70.5" y="108.9" transform="rotate(-90 70.5 108.9)">2</text>
<text x="76" y="108.9" transform="rotate(-90 76 108.9)">2</text>
<text x="83.2" y="108.9" transform="rotate(-90 83.2 108.9)">2</text>
<text x="90.4" y="108.9" transform="rotate(-90 90.4 108.9)">2</text>
<text x="95.7" y="109.7">-</text>
<text x="98.1" y="108.9">2</text>
<text x="155.5" y="108.9" transform="rotate(-90 155.5 108.9)">2</text>
<text x="169.9" y="108.9" transform="rotate(-90 169.9 108.9)">2</text>
<text x="182.1" y="110.3">1</text>
<text x="182.1" y="113.9">2</text>
<text x="186.3" y="111.1">ANT</text>
<text x="204" y="111">VDDA</text>
<text x="211.6" y="113.9">23</text>
<text x="211.6" y="110.3">24</text>
<text x="223.7" y="113.9">1</text>
<text x="227.8" y="113.9">2</text>
<text x="242.2" y="112.9" transform="rotate(-90 242.2 112.9)">3</text>
<text x="243" y="110.1" transform="rotate(-90 243 110.1)">OUT</text>
<text x="246.2" y="110.1" transform="rotate(-90 246.2 110.1)">GND</text>
<text x="65.1" y="118.4" transform="rotate(-90 65.1 118.4)">2</text>
<text x="65.1" y="114.3" transform="rotate(-90 65.1 114.3)">1</text>
<text x="182.1" y="117.5">3</text>
<text x="186.3" y="114.7">VDDA3P3_2</text>
<text x="186.3" y="118.3">VDDA3P3</text>
<text x="202.6" y="118.3">XTAL_N</text>
<text x="202.7" y="114.7">XTAL_P</text>
<text x="211.6" y="117.5">22</text>
<text x="242.2" y="119.8" transform="rotate(-90 242.2 119.8)">1</text>
<text x="146.4" y="123.8" transform="rotate(-90 146.4 123.8)">1</text>
<text x="155.5" y="123.8" transform="rotate(-90 155.5 123.8)">1</text>
<text x="159.1" y="121.1">1</text>
<text x="165.9" y="121.1">2</text>
<text x="169.9" y="123.8" transform="rotate(-90 169.9 123.8)">1</text>
<text x="182.1" y="121.1">4</text>
<text x="182.1" y="124.7">5</text>
<text x="186.3" y="121.9">GPIO0</text>
<text x="186.3" y="125.5">GPIO1</text>
<text x="202.3" y="121.9">VDDA_2</text>
<text x="203.3" y="125.5">U0TXD</text>
<text x="211.6" y="124.7">20</text>
<text x="211.6" y="121.1">21</text>
<text x="243" y="123.3" transform="rotate(-90 243 123.3)">I</text>
<text x="243" y="122.8" transform="rotate(-90 243 122.8)">N</text>
<text x="247.7" y="122.9">1</text>
<text x="250.8" y="122.9">2</text>
<text x="146.4" y="127" transform="rotate(-90 146.4 127)">2</text>
<text x="155.5" y="127" transform="rotate(-90 155.5 127)">2</text>
<text x="169.9" y="127" transform="rotate(-90 169.9 127)">2</text>
<text x="182.1" y="128.3">6</text>
<text x="182.1" y="131.9">7</text>
<text x="186.3" y="129.1">GPIO2</text>
<text x="203.1" y="129.1">U0RXD</text>
<text x="211.6" y="131.9">18</text>
<text x="211.6" y="128.3">19</text>
<text x="182.1" y="135.6">8</text>
<text x="186.3" y="132.7">CHIP_EN</text>
<text x="186.3" y="136.3">GPIO3</text>
<text x="198.3" y="136.3">VDD3P3_CPU</text>
<text x="202.8" y="132.7">GPIO18</text>
<text x="211.6" y="135.6">17</text>
<text x="181.3" y="142.8">10</text>
<text x="182.1" y="139.2">9</text>
<text x="186.3" y="140">MTMS</text>
<text x="186.3" y="143.6">MTDI</text>
<text x="202.8" y="140">GPIO10</text>
<text x="203.6" y="143.6">GPIO9</text>
<text x="211.6" y="142.8">15</text>
<text x="211.6" y="139.2">16</text>
<text x="231.4" y="141.4" transform="rotate(-90 231.4 141.4)">2</text>
<text x="231.4" y="138.3" transform="rotate(-90 231.4 138.3)">1</text>
<text x="48.9" y="148.2">1</text>
<text x="52.1" y="148.2">2</text>
<text x="90.5" y="148.2">1</text>
<text x="93.6" y="148.2">2</text>
<text x="175.3" y="149.1" transform="rotate(-90 175.3 149.1)">1</text>
<text x="181.4" y="146.4">11</text>
<text x="186.3" y="147.2">VDD3P3_RTC</text>
<text x="203.6" y="147.2">GPIO8</text>
<text x="211.6" y="146.4">14</text>
<text x="216.5" y="146.4">2</text>
<text x="220.6" y="146.4">1</text>
<text x="48.9" y="153.6">1</text>
<text x="52.1" y="153.6">2</text>
<text x="90.5" y="153.6">1</text>
<text x="93.6" y="153.6">2</text>
<text x="175.3" y="152.3" transform="rotate(-90 175.3 152.3)">2</text>
<text x="181.3" y="150">12</text>
<text x="186.3" y="150.8">MTCK</text>
<text x="197" y="155.4" transform="rotate(-90 197 155.4)">25</text>
<text x="197.8" y="150.4" transform="rotate(-90 197.8 150.4)">GND</text>
<text x="203.8" y="150.8">MTDO</text>
<text x="211.6" y="150">13</text>
<text x="48.9" y="159">1</text>
<text x="52.1" y="159">2</text>
<text x="90.5" y="159">1</text>
<text x="93.6" y="159">2</text>
<text x="44.3" y="164.5">1</text>
<text x="44.3" y="166.3">2</text>
<text x="47.1" y="165.3">VDD</text>
<text x="47.1" y="167.1">L/R</text>
<text x="52.2" y="167.1">GND2</text>
<text x="52.2" y="165.3">GND3</text>
<text x="58.4" y="166.3">7</text>
<text x="58.4" y="164.5">8</text>
<text x="84.1" y="164.5">1</text>
<text x="84.1" y="166.3">2</text>
<text x="86.8" y="165.3">VDD</text>
<text x="86.8" y="167.1">L/R</text>
<text x="92" y="167.1">GND2</text>
<text x="92" y="165.3">GND3</text>
<text x="98.1" y="166.3">7</text>
<text x="98.1" y="164.5">8</text>
<text x="44.3" y="168.1">3</text>
<text x="44.3" y="169.9">4</text>
<text x="47.1" y="168.9">CLK</text>
<text x="47.1" y="170.7">DATA</text>
<text x="52.2" y="168.9">GND1</text>
<text x="53.1" y="170.7">GND</text>
<text x="58.4" y="169.9">5</text>
<text x="58.4" y="168.1">6</text>
<text x="84.1" y="168.1">3</text>
<text x="84.1" y="169.9">4</text>
<text x="86.8" y="168.9">CLK</text>
<text x="86.8" y="170.7">DATA</text>
<text x="92" y="168.9">GND1</text>
<text x="92.8" y="170.7">GND</text>
<text x="98.1" y="169.9">5</text>
<text x="98.1" y="168.1">6</text>
<text x="38" y="177.6" transform="rotate(-90 38 177.6)">2</text>
<text x="38" y="174.4" transform="rotate(-90 38 174.4)">1</text>
</g>
<g font-size="1.3" fill="#808080">
<text x="26" y="26">+5V</text>
<text x="43.3" y="29.6">EN</text>
<text x="43.3" y="26">IN</text>
<text x="47.7" y="29.6" transform="rotate(-90 47.7 29.6)">GND</text>
<text x="49.2" y="26">SW</text>
<text x="49.7" y="29.7">FB</text>
<text x="91.1" y="24.7" transform="rotate(-90 91.1 24.7)">+3.3V</text>
<text x="239.3" y="35.5" transform="rotate(-90 239.3 35.5)">+3.3V</text>
<text x="253.8" y="35.5" transform="rotate(-90 253.8 35.5)">+3.3V</text>
<text x="198.7" y="40.5">GND</text>
<text x="145.6" y="45.5">GND</text>
<text x="198.7" y="42.3">LEDK</text>
<text x="198.7" y="44.1">LEDA</text>
<text x="198.7" y="45.9">VDD</text>
<text x="198.7" y="47.7">GND</text>
<text x="161.1" y="48.4" transform="rotate(-90 161.1 48.4)">GND</text>
<text x="176" y="51.8" transform="rotate(-90 176 51.8)">LCD_CS</text>
<text x="198.7" y="49.5">GND</text>
<text x="198.7" y="51.3">D/C</text>
<text x="198.7" y="53.1">CS</text>
<text x="198.7" y="54.9">SCL</text>
<text x="198.7" y="56.8">SDA</text>
<text x="198.7" y="58.6">RESET</text>
<text x="23.2" y="62.2">+3.3V</text>
<text x="31.2" y="65.8">EN_DCDC</text>
<text x="43.3" y="65.8">EN</text>
<text x="43.3" y="62.2">IN</text>
<text x="47.7" y="65.7" transform="rotate(-90 47.7 65.7)">GND</text>
<text x="49.2" y="62.2">SW</text>
<text x="49.7" y="65.8">FB</text>
<text x="91.1" y="60.8" transform="rotate(-90 91.1 60.8)">+1V2</text>
<text x="198.7" y="60.4">GND</text>
<text x="187.2" y="68.9">GND</text>
<text x="56.3" y="72.6">FB_DCDC</text>
<text x="154.6" y="72.6">GND</text>
<text x="232.5" y="91.1">+3.3V</text>
<text x="26" y="101.9">+5V</text>
<text x="43.3" y="101.9">IN</text>
<text x="49.2" y="101.9">SW</text>
<text x="91.1" y="100.6" transform="rotate(-90 91.1 100.6)">+3V3</text>
<text x="147.1" y="99.4" transform="rotate(-90 147.1 99.4)">GND</text>
<text x="150.7" y="99.4" transform="rotate(-90 150.7 99.4)">RF_ANT</text>
<text x="43.3" y="105.5">EN</text>
<text x="47.7" y="105.5" transform="rotate(-90 47.7 105.5)">GND</text>
<text x="49.7" y="105.5">FB</text>
<text x="147.1" y="118.6" transform="rotate(-90 147.1 118.6)">+3.3V</text>
<text x="219.9" y="125.4">TX</text>
<text x="219.9" y="129">RX</text>
<text x="174.2" y="132.6">EN_C2</text>
<text x="232.5" y="134.4">+3.3V</text>
<text x="176" y="143.9" transform="rotate(-90 176 143.9)">+3.3V</text>
<text x="219.9" y="143.5">BOOT_C2</text>
<text x="225.3" y="147.1">+3.3V</text>
<text x="29.1" y="168.8">I2S_SCK_MIC</text>
<text x="29.6" y="170.6">I2S_SDI_MIC</text>
<text x="70.7" y="168.8">I2S_SCK_MIC</text>
<text x="71.1" y="170.6">I2S_SDI_MIC</text>
<text x="62.5" y="179.2">GND</text>
<text x="102.2" y="179.2">GND</text>
<text x="37.2" y="184.6">GND</text>
</g>
</svg>
